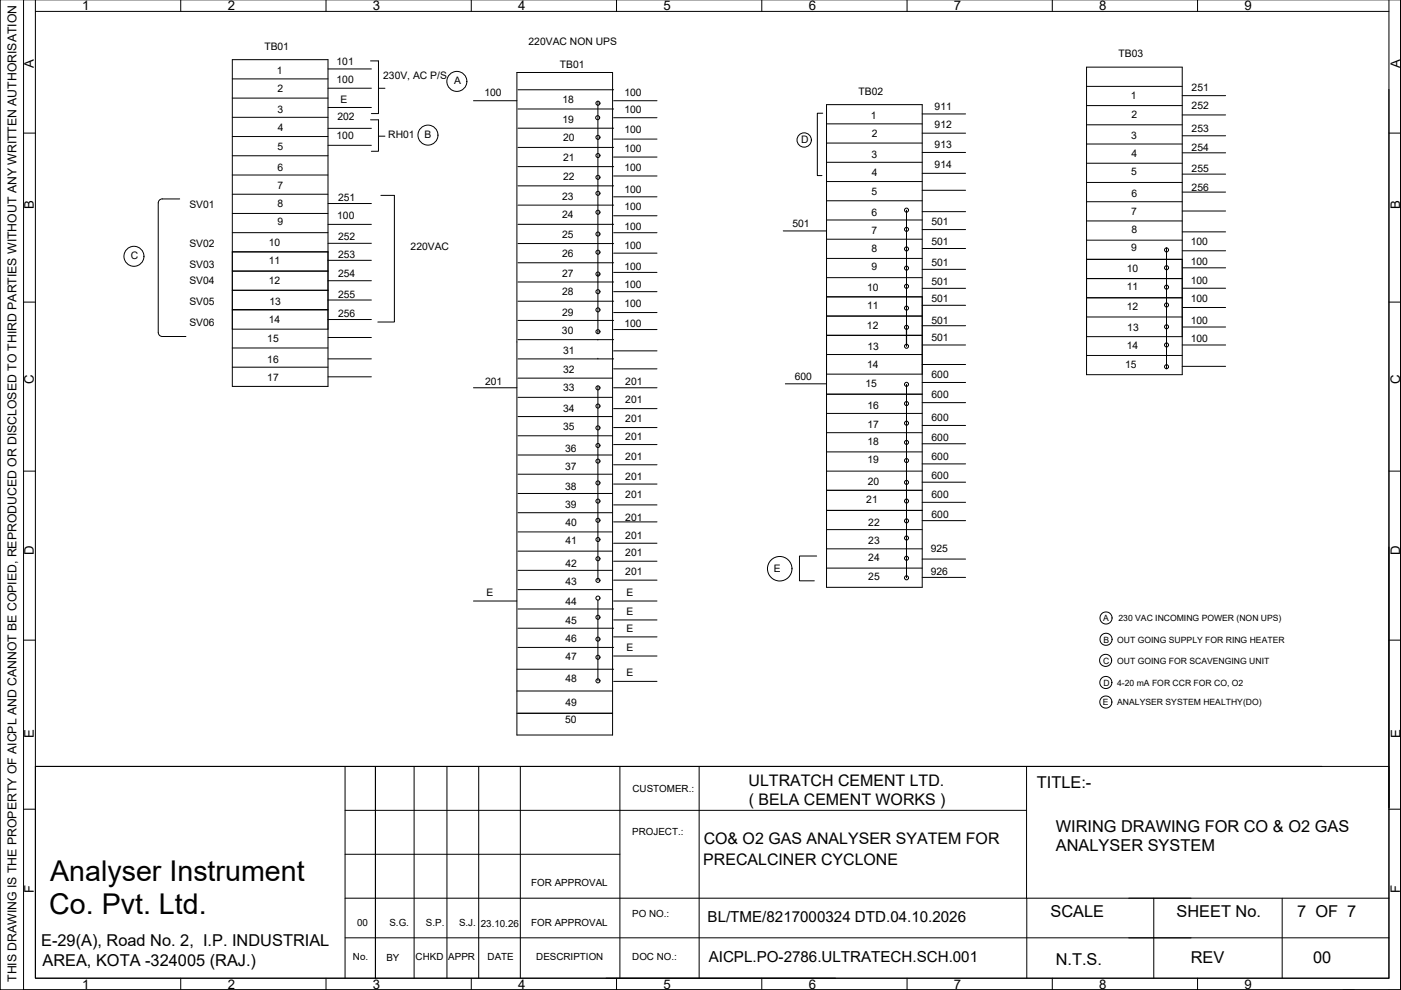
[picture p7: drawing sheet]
<svg xmlns="http://www.w3.org/2000/svg" width="297mm" height="210mm" viewBox="0 0 297 210" stroke-linecap="round" stroke-linejoin="round" font-family="sans-serif">
<!-- layer: 0 -->
<g fill="none" stroke="#000" stroke-width=".21">
<path d="M0 -.1v210h297v-210v210h-297zM5 -.1v210h292M7.5 -.1v207.5h287v-207.5M38.3 0v2.4M69.1 0v2.4M99.9 0v2.4M130.7 0v2.4M161.5 0v2.4M192.3 0v2.4M223.1 0v2.4M253.9 0v2.4M7.5 2.4h287"/>
<path d="M49.3 12.7h20.2v69.2h-20.2zM49.3 16.7h20.2M69.5 18.7h9.2M69.5 14.6h9.2M78.5 12.9h1.7v11.2h-1.5M80.2 18.7h1.4M109.6 15.4h20.3v140.4h-20.3zM109.8 19h20.3M230.4 14.2h20.3v65.2h-20.3zM230.4 18.3h20.3M5 28.2h2.5M49.3 37.1h20.2"/>
<path d="M49.3 33h20.2M49.3 28.9h20.2M49.3 24.9h20.2M49.3 20.8h20.2M69.5 30.8h9.2M69.5 27.2h9.2M69.5 22.8h9.2M78.5 25.4h1.7v6.7h-1.5M80.2 28.9h1.4M100.4 21.4h9.2M109.8 27.2h20.3M109.8 31.3h20.3"/>
<path d="M109.8 35.3h20.3M109.8 39.4h20.3M109.8 23.1h20.3M126.8 21.5v49.3M130.1 33.3h9.2M130.1 29.5h9.2M130.1 37.3h9.2M130.1 21.4h9.2M130.1 25h9.2M174.4 24h-1.1v13.2h1M175.2 22.2h20.3v102.3h-20.3zM175.2 30.3h20.3"/>
<path d="M175.2 34.4h20.3M175.2 38.5h20.3M175.2 26.3h20.3M195.5 32.3h9.2M195.5 36.7h9.2M195.5 24.2h9.2M195.5 28.2h9.2M230.4 22.4h20.3M230.4 26.5h20.3M230.4 30.5h20.3M230.4 34.6h20.3M230.4 38.7h20.3"/>
<path d="M250.7 32.4h9.2M250.7 36.9h9.2M250.7 24.4h9.2M250.7 28.8h9.2M250.7 20.3h9.2M294.5 28.2h2.5M38.1 42.2h-3.7a.87 .87 0 0 0-.9 .8l.1 27.5a.85 .85 0 0 0 .8 .8h5M49.3 57.5h20.2M49.3 53.4h20.2M49.3 49.3h20.2M49.3 45.3h20.2M49.3 41.2h20.2"/>
<path d="M69.5 59.5h9.2M69.5 43.2h9.2M69.5 47.6h9.2M69.5 55.2h9.2M69.5 51.6h9.2M80.8 41.4h2.8v26.9h-3.5M109.8 55.7h20.3M109.8 59.8h20.3M109.8 43.5h20.3M109.8 47.6h20.3M109.8 51.6h20.3M130.1 49.3h9.2"/>
<path d="M130.1 57.8h9.2M130.1 53.7h9.2M130.1 41.7h9.2M130.1 45.7h9.2M166.1 49h9.2M175.2 54.8h20.3M175.2 58.9h20.3M175.2 42.6h20.3M175.2 46.6h20.3M175.2 50.7h20.3M192.2 44.6v25.2M195.5 57.1h9.2"/>
<path d="M195.5 52.7h9.2M195.5 40.3h9.2M195.5 48.7h9.2M195.5 44.9h9.2M230.4 46.8h20.3M230.4 50.9h20.3M230.4 55h20.3M230.4 59.1h20.3M230.4 42.8h20.3M247.3 52.6v25.6M250.7 56.8h9.2M250.7 49.2h9.2"/>
<path d="M250.7 44.7h9.2M250.7 53.2h9.2M250.7 40.7h9.2M5 64.1h2.5M49.3 77.9h20.2M49.3 73.8h20.2M49.3 65.7h20.2M49.3 69.8h20.2M49.3 61.5h20.2M49.3 65.6h20.2M69.5 71.6h9.2M69.5 79.9h9.2"/>
<path d="M69.5 76.1h9.2M69.5 67.7h9.2M69.5 63.6h9.2M109.8 76.1h20.3M109.8 63.9h20.3M109.8 67.9h20.3M109.8 72h20.3M126.8 72v.1M126.8 75.9v.2M130.1 78.2h9.2M130.1 66.3h9.2M130.1 74.4h9.2"/>
<path d="M130.1 69.9h9.2M130.1 61.8h9.2M175.2 79.3h20.3M175.2 62.9h20.3M175.2 67h20.3M175.2 71.1h20.3M175.2 75.2h20.3M195.5 73.1h9.2M195.5 61.1h9.2M195.5 77.3h9.2M195.5 64.7h9.2M195.5 69.1h9.2"/>
<path d="M230.4 71.4h20.3M230.4 75.4h20.3M230.4 63.1h20.3M230.4 67.2h20.3M250.7 69.3h9.2M250.7 73.1h9.2M250.7 77.7h9.2M250.7 61.1h9.2M250.7 65.2h9.2M294.5 64.1h2.5M5 99.9h2.5M100.4 82.2h9.2"/>
<path d="M109.8 80.2h20.1M109.8 84.2h20.1M109.8 88.3h20.1M109.8 92.4h20.1M109.8 96.5h20.1M126.8 81.8v41.3M130.1 98.5h9.2M130.1 94.3h9.2M130.1 90.6h9.2M130.1 82.2h9.2M130.1 86.6h9.2M166.5 81.4h8.7"/>
<path d="M175.2 83.6h20.3M175.2 95.8h20.3M175.2 99.9h20.3M175.2 87.7h20.3M175.2 91.7h20.3M192.2 81.5v41M195.5 81.1h9.2M195.5 85.4h9.2M195.5 90.2h9.2M195.5 94.1h9.2M195.5 98.4h9.2M294.5 99.9h2.5"/>
<path d="M109.8 100.5h20.1M109.8 104.6h20.1M109.8 108.7h20.1M109.8 112.8h20.1M109.8 116.9h20.1M130.1 110.7h9.2M130.1 119h9.2M130.1 115.2h9.2M130.1 102.6h9.2M130.1 107.1h9.2M173.1 117.9h-3.6v5.3h3.2M175.2 104h20.3"/>
<path d="M175.2 108.2h20.3M175.2 112.3h20.3M175.2 116.4h20.3M195.5 118.5h9.2M195.5 102.2h9.2M195.5 106.5h9.2M195.5 110.4h9.2M5 135.7h2.5M100.4 127.4h9.2M109.8 125h20.1M109.8 137.3h20.3M109.8 133.2h20.3"/>
<path d="M109.8 129.1h20.3M109.8 120.9h20.1M126.8 127.2v17.2M130.1 135h9.2M130.1 139.1h9.2M130.1 131.4h9.2M130.1 127.4h9.2M130.1 123h9.2M175.2 120.5h20.3M195.5 122.4h9.2M294.5 135.7h2.5M109.6 141.9h20.5"/>
<path d="M109.6 146.5h20.3M109.6 151.2h20.3M130.1 144.5h9.2M5 171.6h2.5M7.5 162.5h287v44.9h-287zM7.5 162.5h272.7M73.2 171.8h144.4M73.2 162.5v44.9M79.6 162.5v44.9M87.8 162.5v44.9M94.8 162.5v44.9M101.5 162.5v44.9"/>
<path d="M110.3 162.5v44.9M131.4 162.5v44.9M148.2 162.5v44.9M217.6 162.5v27.9M294.5 171.6h2.5M73.2 198.8h179.3M73.2 190.4h179.3M73.2 181.1h58.2M217.7 190.4v17M239.3 190.4h55.2M239.3 198.8h55.2M244.6 190.4v17"/>
<path d="M271.8 190.4v17M38.3 207.4v2.5M69.1 207.4v2.5M99.9 207.4v2.5M130.7 207.4v2.5M161.5 207.4v2.5M192.3 207.4v2.5M223.1 207.4v2.5M253.9 207.4v2.5"/>
<circle cx="96.9" cy="17.3" r="2.12"/>
<circle cx="90.7" cy="28.6" r="2.12"/>
<circle cx="126.7" cy="25" r=".43"/>
<circle cx="126.8" cy="29.1" r=".43"/>
<circle cx="126.8" cy="37.6" r=".43"/>
<circle cx="126.8" cy="21.9" r=".43"/>
<circle cx="126.8" cy="33" r=".43"/>
<circle cx="170.5" cy="29.7" r="1.52"/>
<circle cx="28.4" cy="54.3" r="2.12"/>
<circle cx="126.8" cy="58.1" r=".43"/>
<circle cx="126.8" cy="41" r=".43"/>
<circle cx="126.8" cy="49.6" r=".43"/>
<circle cx="126.8" cy="53.5" r=".43"/>
<circle cx="126.8" cy="45" r=".43"/>
<circle cx="192.2" cy="48.6" r=".43"/>
<circle cx="192.2" cy="52.8" r=".43"/>
<circle cx="192.2" cy="56.9" r=".43"/>
<circle cx="192.2" cy="44.6" r=".43"/>
<circle cx="247.3" cy="53" r=".43"/>
<circle cx="247.3" cy="56.8" r=".43"/>
<circle cx="126.8" cy="70.3" r=".43"/>
<circle cx="126.8" cy="65.7" r=".43"/>
<circle cx="126.8" cy="61.8" r=".43"/>
<circle cx="192.2" cy="65.3" r=".43"/>
<circle cx="192.2" cy="73.4" r=".43"/>
<circle cx="192.2" cy="69.4" r=".43"/>
<circle cx="192.2" cy="60.7" r=".43"/>
<circle cx="247.3" cy="64.7" r=".43"/>
<circle cx="247.3" cy="77.8" r=".43"/>
<circle cx="247.3" cy="69.3" r=".43"/>
<circle cx="247.3" cy="73.1" r=".43"/>
<circle cx="247.3" cy="60.9" r=".43"/>
<circle cx="126.8" cy="94.5" r=".43"/>
<circle cx="126.8" cy="86.1" r=".43"/>
<circle cx="126.8" cy="97.8" r=".43"/>
<circle cx="126.8" cy="82.2" r=".43"/>
<circle cx="126.8" cy="90.7" r=".43"/>
<circle cx="192.2" cy="81.5" r=".43"/>
<circle cx="192.2" cy="89.7" r=".43"/>
<circle cx="192.2" cy="85.6" r=".43"/>
<circle cx="192.2" cy="97.7" r=".43"/>
<circle cx="192.2" cy="93.8" r=".43"/>
<circle cx="126.8" cy="102.4" r=".43"/>
<circle cx="126.8" cy="106.2" r=".43"/>
<circle cx="126.8" cy="114.4" r=".43"/>
<circle cx="126.8" cy="110.3" r=".43"/>
<circle cx="126.8" cy="118.5" r=".43"/>
<circle cx="192.2" cy="106.2" r=".43"/>
<circle cx="192.2" cy="118.4" r=".43"/>
<circle cx="192.2" cy="114.1" r=".43"/>
<circle cx="192.2" cy="110.4" r=".43"/>
<circle cx="192.2" cy="102.3" r=".43"/>
<circle cx="126.8" cy="139.4" r=".43"/>
<circle cx="126.8" cy="135.5" r=".43"/>
<circle cx="126.8" cy="126.8" r=".43"/>
<circle cx="126.8" cy="130.9" r=".43"/>
<circle cx="126.8" cy="123.1" r=".43"/>
<circle cx="165.3" cy="120.6" r="2.6"/>
<circle cx="192.2" cy="122.5" r=".43"/>
<circle cx="234.5" cy="131" r="1.28"/>
<circle cx="234.5" cy="135.5" r="1.28"/>
<circle cx="126.8" cy="144.4" r=".43"/>
<circle cx="234.4" cy="140" r="1.28"/>
<circle cx="234.5" cy="148.8" r="1.28"/>
<circle cx="234.5" cy="144.7" r="1.28"/>
</g>
<path d="M192.2 69.4v4" fill="none" stroke="#000" stroke-width=".25"/>
<g font-size="6.1">
<text x="10.6" y="186.8">Analyser Instrument</text>
<text x="10.4" y="193.9">Co. Pvt. Ltd.</text>
</g>
<g font-size="3.5">
<text x="219.8" y="167">TITLE:-</text>
<text x="223.8" y="176.4">WIRING DRAWING FOR CO &amp; O2 GAS</text>
<text x="223.9" y="180.5">ANALYSER SYSTEM</text>
<text x="222.7" y="194.5">SCALE</text>
<text x="249.4" y="194.5">SHEET No.</text>
<text x="275" y="194.5">7 OF 7</text>
<text x="8.7" y="200.6">E-29(A), Road No. 2, I.P. INDUSTRIAL</text>
<text x="9" y="204.8">AREA, KOTA -324005 (RAJ.)</text>
<text x="223.8" y="204.6">N.T.S.</text>
<text x="252.4" y="204.3">REV</text>
<text x="278.4" y="204.3">00</text>
</g>
<g font-size="3.4">
<text x="158.7" y="166.7">ULTRATCH CEMENT LTD.</text>
<text x="158.8" y="170.8">( BELA CEMENT WORKS )</text>
<text x="149.2" y="178.9">CO&amp; O2 GAS ANALYSER SYATEM FOR</text>
<text x="149.1" y="183.3">PRECALCINER CYCLONE</text>
</g>
<g font-size="3.2">
<text x="150" y="195.5">BL/TME/8217000324 DTD.04.10.2026</text>
<text x="150.3" y="203.9">AICPL.PO-2786.ULTRATECH.SCH.001</text>
</g>
<g font-size="2.8">
<text x="17.5" y="2.2">1</text>
<text x="48.3" y="2.2">2</text>
<text x="79.1" y="2.2">3</text>
<text x="109.9" y="2.2">4</text>
<text x="140.7" y="2.2">5</text>
<text x="171.5" y="2.2">6</text>
<text x="202.3" y="2.2">7</text>
<text x="233.1" y="2.2">8</text>
<text x="263.9" y="2.2">9</text>
<text x="7.2" y="14.4" transform="rotate(-90 7.2 14.4)">A</text>
<text x="296.9" y="14.4" transform="rotate(-90 296.9 14.4)">A</text>
<text x="7.2" y="44.3" transform="rotate(-90 7.2 44.3)">B</text>
<text x="296.9" y="44.3" transform="rotate(-90 296.9 44.3)">B</text>
<text x="7.2" y="81.5" transform="rotate(-90 7.2 81.5)">C</text>
<text x="296.9" y="81.5" transform="rotate(-90 296.9 81.5)">C</text>
<text x="7.2" y="117.7" transform="rotate(-90 7.2 117.7)">D</text>
<text x="296.9" y="117.7" transform="rotate(-90 296.9 117.7)">D</text>
<text x="7.2" y="156.5" transform="rotate(-90 7.2 156.5)">E</text>
<text x="296.9" y="156.5" transform="rotate(-90 296.9 156.5)">E</text>
<text x="7.2" y="189.4" transform="rotate(-90 7.2 189.4)">F</text>
<text x="296.9" y="189.4" transform="rotate(-90 296.9 189.4)">F</text>
<text x="17.5" y="209.6">1</text>
<text x="48.3" y="209.6">2</text>
<text x="79.1" y="209.6">3</text>
<text x="109.9" y="209.6">4</text>
<text x="140.7" y="209.6">5</text>
<text x="171.5" y="209.6">6</text>
<text x="202.3" y="209.6">7</text>
<text x="233.1" y="209.6">8</text>
<text x="263.9" y="209.6">9</text>
</g>
<text font-size="2.6" x="3.5" y="208.2" transform="rotate(-90 3.5 208.2)">THIS DRAWING IS THE PROPERTY OF AICPL AND CANNOT BE COPIED, REPRODUCED OR DISCLOSED TO THIRD PARTIES WITHOUT ANY WRITTEN AUTHORISATION</text>
<g font-size="2.2">
<text x="56" y="10.5">TB01</text>
<text x="112.1" y="9.6">220VAC NON UPS</text>
<text x="58.7" y="15.6">1</text>
<text x="71.4" y="17.7">100</text>
<text x="71.4" y="13.7">101</text>
<text x="81.2" y="16.8">230V, AC P/S</text>
<text x="96.3" y="17.8">A</text>
<text x="118.7" y="14.3">TB01</text>
<text x="237.2" y="12.1">TB03</text>
<text x="58.8" y="19.5">2</text>
<text x="72.2" y="21.8">E</text>
<text x="102.7" y="20.4">100</text>
<text x="119.2" y="21.9">18</text>
<text x="132.4" y="23.9">100</text>
<text x="132.4" y="20.4">100</text>
<text x="182" y="20">TB02</text>
<text x="198.2" y="23.3">911</text>
<text x="239.7" y="21.1">1</text>
<text x="252.6" y="23.1">252</text>
<text x="252.6" y="19.3">251</text>
<text x="58.8" y="24">3</text>
<text x="58.9" y="27.9">4</text>
<text x="71.4" y="29.4">100</text>
<text x="71.5" y="25.4">202</text>
<text x="82.3" y="29.4">RH01</text>
<text x="90" y="29.2">B</text>
<text x="119.2" y="26">19</text>
<text x="119.4" y="29.9">20</text>
<text x="132.4" y="28.2">100</text>
<text x="184.7" y="25.2">1</text>
<text x="184.8" y="29">2</text>
<text x="198.2" y="27.1">912</text>
<text x="239.9" y="29.5">3</text>
<text x="239.9" y="24.9">2</text>
<text x="252.6" y="28">253</text>
<text x="58.8" y="31.7">5</text>
<text x="119.4" y="34.2">21</text>
<text x="132.4" y="32.2">100</text>
<text x="169.9" y="30.3">D</text>
<text x="184.8" y="33.5">3</text>
<text x="198.2" y="31.3">913</text>
<text x="198.2" y="35.5">914</text>
<text x="239.9" y="33.3">4</text>
<text x="252.6" y="32">254</text>
<text x="58.8" y="40.1">7</text>
<text x="58.8" y="36.2">6</text>
<text x="119.4" y="38.1">22</text>
<text x="132.4" y="41">100</text>
<text x="132.4" y="36.3">100</text>
<text x="184.8" y="41.3">5</text>
<text x="184.9" y="37.4">4</text>
<text x="239.9" y="37.2">5</text>
<text x="239.9" y="41.7">6</text>
<text x="252.6" y="36.4">255</text>
<text x="252.6" y="40.4">256</text>
<text x="40.2" y="44.2">SV01</text>
<text x="58.8" y="47.7">9</text>
<text x="58.8" y="43.9">8</text>
<text x="71.5" y="46.5">100</text>
<text x="71.7" y="42.7">251</text>
<text x="119.2" y="46.2">24</text>
<text x="119.2" y="42.3">23</text>
<text x="132.4" y="44.4">100</text>
<text x="184.8" y="45.8">6</text>
<text x="197.5" y="47.6">501</text>
<text x="239.9" y="45.5">7</text>
<text x="40.2" y="52.4">SV02</text>
<text x="57" y="52.2">10</text>
<text x="71.7" y="51">252</text>
<text x="87.1" y="52.9">220VAC</text>
<text x="119.2" y="50.5">25</text>
<text x="132.4" y="52.8">100</text>
<text x="132.4" y="48.8">100</text>
<text x="168" y="48.2">501</text>
<text x="184.8" y="49.6">7</text>
<text x="184.8" y="53.4">8</text>
<text x="197.5" y="51.9">501</text>
<text x="239.9" y="53.2">9</text>
<text x="239.9" y="49.3">8</text>
<text x="252.5" y="52">100</text>
<text x="27.7" y="54.9">C</text>
<text x="40.2" y="56.8">SV03</text>
<text x="57" y="56.1">11</text>
<text x="71.7" y="54.8">253</text>
<text x="71.7" y="58.8">254</text>
<text x="119.2" y="54.4">26</text>
<text x="119.2" y="58.6">27</text>
<text x="132.4" y="57.2">100</text>
<text x="184.8" y="57.2">9</text>
<text x="197.5" y="56.3">501</text>
<text x="238.9" y="57.7">10</text>
<text x="252.5" y="56.1">100</text>
<text x="40.2" y="64.6">SV05</text>
<text x="40.2" y="60.2">SV04</text>
<text x="57" y="60.3">12</text>
<text x="57.1" y="64.8">13</text>
<text x="71.7" y="63.2">255</text>
<text x="119.2" y="62.5">28</text>
<text x="132.4" y="65.2">100</text>
<text x="132.4" y="61">100</text>
<text x="183.8" y="65.6">11</text>
<text x="183.8" y="61.8">10</text>
<text x="197.5" y="60.3">501</text>
<text x="197.5" y="63.9">501</text>
<text x="238.9" y="65.7">12</text>
<text x="238.9" y="61.5">11</text>
<text x="252.5" y="60.3">100</text>
<text x="252.5" y="64.1">100</text>
<text x="40.2" y="69.2">SV06</text>
<text x="57" y="68.6">14</text>
<text x="71.7" y="67.2">256</text>
<text x="119.1" y="70.9">30</text>
<text x="119.2" y="67">29</text>
<text x="132.4" y="69.3">100</text>
<text x="183.8" y="69.8">12</text>
<text x="197.5" y="68.6">501</text>
<text x="239" y="70.2">13</text>
<text x="252.5" y="68.6">100</text>
<text x="56.7" y="72.5">15</text>
<text x="56.7" y="77">16</text>
<text x="119.4" y="75">31</text>
<text x="183.9" y="74.3">13</text>
<text x="197.5" y="72.2">501</text>
<text x="238.6" y="77.9">15</text>
<text x="238.9" y="74">14</text>
<text x="252.5" y="72.4">100</text>
<text x="56.7" y="80.8">17</text>
<text x="102.9" y="81.6">201</text>
<text x="119.4" y="79.1">32</text>
<text x="119.4" y="82.9">33</text>
<text x="132.6" y="81.6">201</text>
<text x="168.5" y="80.5">600</text>
<text x="183.5" y="82">15</text>
<text x="183.8" y="78.1">14</text>
<text x="197.5" y="80.2">600</text>
<text x="119.4" y="87.3">34</text>
<text x="132.6" y="89.5">201</text>
<text x="132.6" y="85.3">201</text>
<text x="183.9" y="86.8">16</text>
<text x="197.5" y="84.4">600</text>
<text x="197.5" y="89.4">600</text>
<text x="119.4" y="91.2">35</text>
<text x="119.8" y="95.8">36</text>
<text x="132.6" y="93.4">201</text>
<text x="183.9" y="94.4">18</text>
<text x="183.9" y="90.6">17</text>
<text x="197.5" y="93.5">600</text>
<text x="119.8" y="99.7">37</text>
<text x="132.6" y="101.7">201</text>
<text x="132.6" y="97.5">201</text>
<text x="183.9" y="98.3">19</text>
<text x="197.5" y="97.5">600</text>
<text x="197.5" y="101.6">600</text>
<text x="119.8" y="107.8">39</text>
<text x="119.8" y="103.9">38</text>
<text x="132.6" y="105.5">201</text>
<text x="183.7" y="106.7">21</text>
<text x="184" y="102.8">20</text>
<text x="197.5" y="105.6">600</text>
<text x="119.9" y="111.6">40</text>
<text x="132.6" y="110.4">201</text>
<text x="184.1" y="111.4">22</text>
<text x="197.5" y="109.8">600</text>
<text x="119.9" y="115.4">41</text>
<text x="132.6" y="114.2">201</text>
<text x="132.6" y="118">201</text>
<text x="184.1" y="119">24</text>
<text x="184.1" y="115.3">23</text>
<text x="197.3" y="117">925</text>
<text x="119.9" y="120.3">42</text>
<text x="119.9" y="124.1">43</text>
<text x="132.6" y="122">201</text>
<text x="164.1" y="121.2">E</text>
<text x="184.1" y="122.9">25</text>
<text x="197.3" y="121.8">926</text>
<text x="103.1" y="126.3">E</text>
<text x="119.9" y="128.4">44</text>
<text x="132.9" y="130.3">E</text>
<text x="132.9" y="126.3">E</text>
<text x="119.9" y="132.2">45</text>
<text x="119.9" y="136">46</text>
<text x="132.9" y="134.1">E</text>
<text x="119.9" y="139.9">47</text>
<text x="132.9" y="138">E</text>
<text x="132.9" y="143.4">E</text>
<text x="119.9" y="144.5">48</text>
<text x="119.9" y="149.6">49</text>
<text x="119.8" y="153.4">50</text>
</g>
<g font-size="2.1">
<text x="134.1" y="167.8">CUSTOMER.:</text>
<text x="134" y="177.1">PROJECT.:</text>
<text x="112.6" y="188">FOR APPROVAL</text>
<text x="75.7" y="196.4">00</text>
<text x="82.6" y="196.4">S.G.</text>
<text x="90.3" y="196.4">S.P.</text>
<text x="97.3" y="196.4">S.J.</text>
<text x="101.9" y="196.5">23.10.26</text>
<text x="112.6" y="196.4">FOR APPROVAL</text>
<text x="134" y="194.4">PO NO.:</text>
<text x="74.8" y="203.5">No.</text>
<text x="81.9" y="203.7">BY</text>
<text x="88.1" y="203.6">CHKD</text>
<text x="95" y="203.6">APPR</text>
<text x="103.4" y="203.6">DATE</text>
<text x="113.7" y="203.6">DESCRIPTION</text>
<text x="134" y="203.6">DOC NO.:</text>
</g>
<g font-size="1.8">
<text x="233.9" y="131.6">A</text>
<text x="237.1" y="131.6">230 VAC INCOMING POWER (NON UPS)</text>
<text x="233.9" y="136.3">B</text>
<text x="236.9" y="136.4">OUT GOING SUPPLY FOR RING HEATER</text>
<text x="233.9" y="140.7">C</text>
<text x="236.9" y="140.8">OUT GOING FOR SCAVENGING UNIT</text>
<text x="233.8" y="149.5">E</text>
<text x="233.9" y="145.4">D</text>
<text x="236.9" y="145.4">4-20 mA FOR CCR FOR CO, O2</text>
<text x="236.9" y="149.6">ANALYSER SYSTEM HEALTHY(DO)</text>
</g>
</svg>
